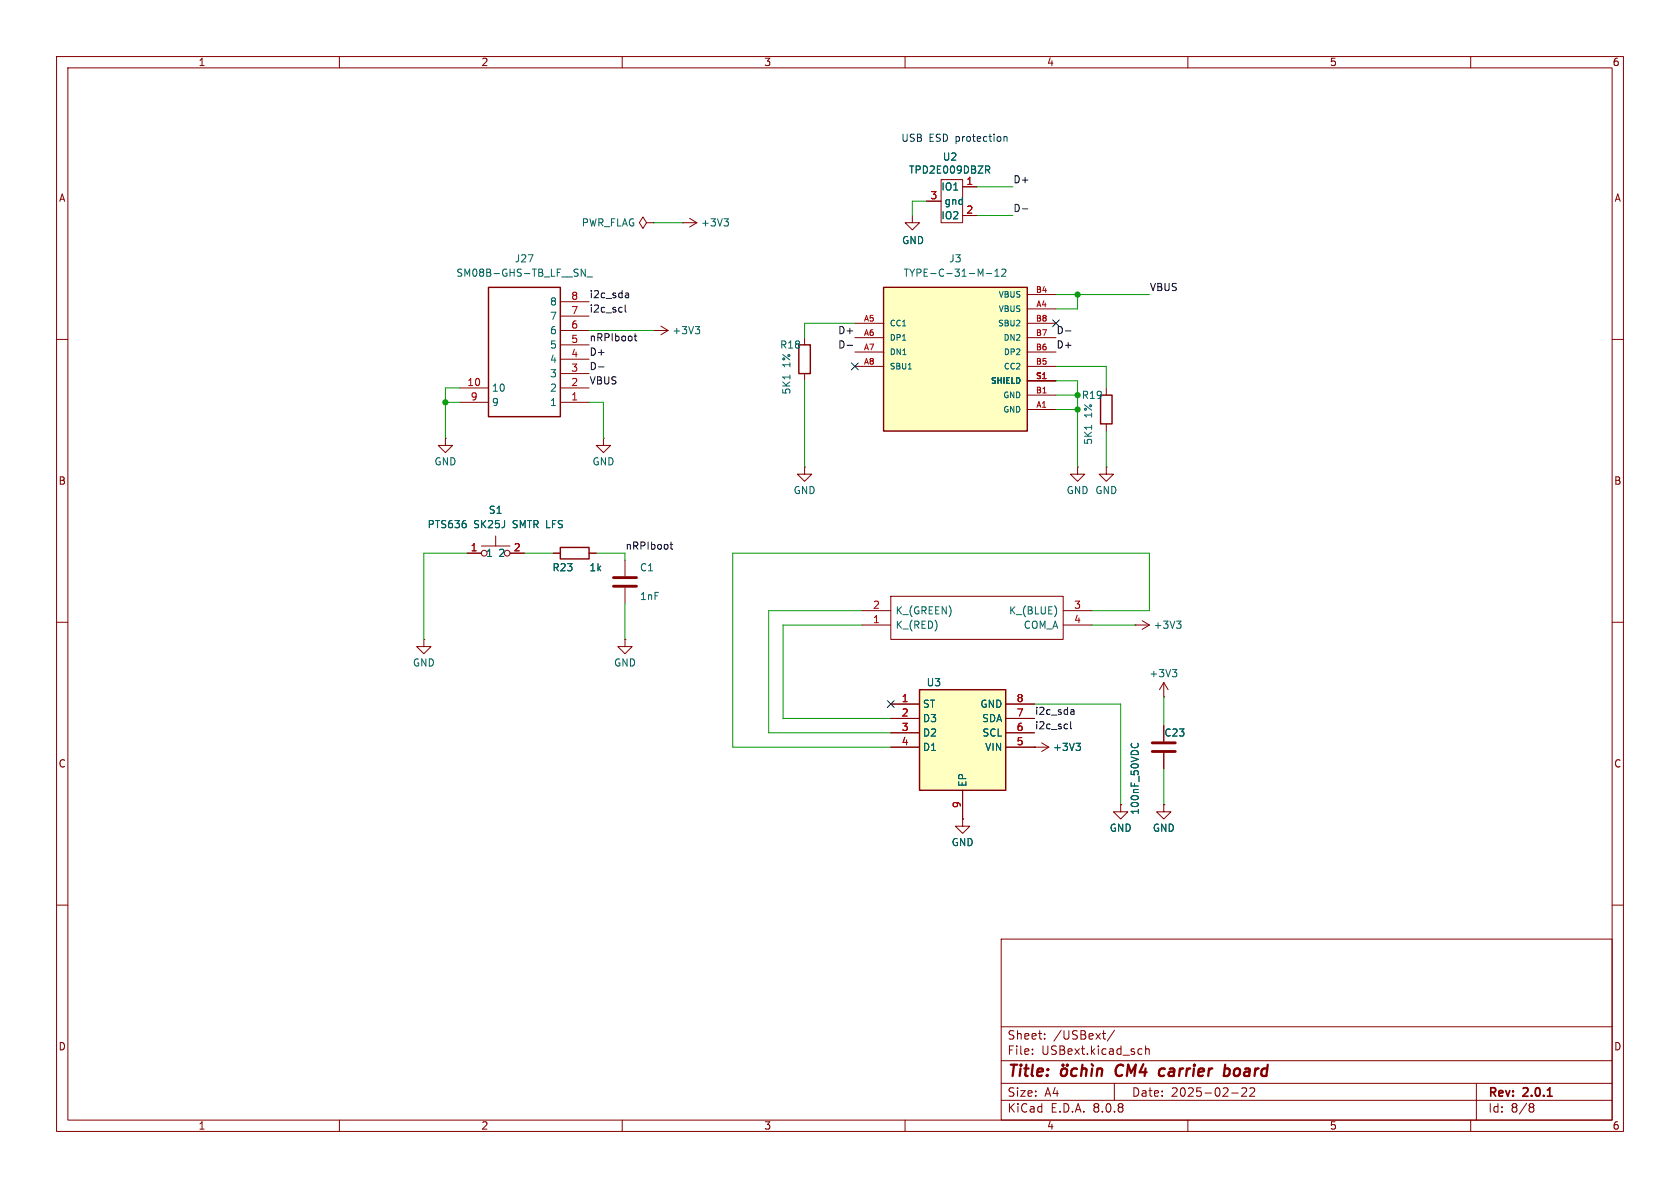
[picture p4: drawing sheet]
<svg xmlns="http://www.w3.org/2000/svg" width="297mm" height="210mm" viewBox="0 0 297 210" stroke-linecap="round" stroke-linejoin="round" font-family="sans-serif">
<g fill="none" stroke="#840000" stroke-width=".18">
<path d="M10 10h277v190h-277zM12 12h273v186h-273zM60 10v2M110 10v2M160 10v2M210 10v2M260 10v2M10 60h2M106.7 77.5v1.2h-1.3l1.3 1.3 1.2-1.3h-1.2M106.7 77.5h.1M195.6 68.6v1.3M195.6 74.9v1.3"/>
<path d="M285 60h2M97.8 97.8h1.3M104.1 97.8h1.3M190.5 82.6v1.2h1.3l-1.3 1.3-1.3-1.3h1.3M190.5 82.6h.1M10 110h2M285 110h2M10 160h2M177 166h108v32h-108zM285 160h2M60 198v2M110 198v2"/>
<path d="M160 198v2M177 194.5h108M177 191.5h108M177 187.5h108M177 181.5h108M182.5 186.3v.1M182.5 185.5v.1M184.7 183.6v.1M184.7 182.8v.1M194.9 182.7h.6M195.2 183.6l.3 .1M197 191.5v3"/>
<path d="M197 182.1l-1.3 2M201.5 185.4l.4 .1M201.9 186.3l-.4 .1M202.5 185.5l.2-.1 .4 .1 .1 .9M202.5 184.9v1.5M210 198v2M217.7 193.2h1.2M219.5 192.4l.6-.1 .2 .1 .1 .3-.9 1.1h.9M221 192.4l.5-.1 .2 .1 .1 .3-.9 1.1h.9M260 198v2M261 191.5v6.5M270.6 195.1l.4 .1 .2 .2-.3 .3"/>
<path d="M270.6 195.7h.3M270.9 195.7l.2 .2 .1 .4-.2 .2-.4 .1"/>
</g>
<path d="M273.6 193.8h.8" fill="none" stroke="#840000" stroke-width=".3"/>
<g fill="none" stroke="#840000" stroke-width=".4">
<path d="M187.7 189.1a.52 .52 0 0 1 .6-.2 .52 .52 0 0 1 .4 .4l-.1 .5a.55 .55 0 0 1-.5 .4 .55 .55 0 0 1-.6-.4zM187.9 188.2l.1 .1-.1 .1M187.9 188.2l-.1 .1 .1 .1M187.9 188.2v.2M188.7 188.2l-.1 .1 .1 .1M188.7 188.2l.1 .1-.1 .1M188.7 188.2v.2M190.4 189a.66 .66 0 0 0-1 .3l-.1 .5 .2 .3 .2 .1 .6-.1M191.3 189.1a.49 .49 0 0 1 .8 .1l-.1 1M191.4 188.2l-.3 2M193 188.1l.2 .3M193.1 188.9l-.2 1.3"/>
<path d="M194 189.1a.49 .49 0 0 1 .9 .1l-.2 1M194 188.9l-.1 1.3M197.5 188.5a1.27 1.27 0 0 0 0 1.6M205 190.1l.2 .1 .6-.1M205.9 189a.66 .66 0 0 0-1 .3M216.5 189l.2-.1 .6 .1 .1 .3-.1 .5a.66 .66 0 0 1-.9 .3M216.6 188.2l-.3 2"/>
</g>
<path d="M194.6 69.9h2v5h-2zM99.1 96.8h5v2h-5z" fill="none" stroke="#840000" stroke-width=".25"/>
<path d="M193 75.2v.7" fill="none" stroke="#006464" stroke-width=".18"/>
<path d="M162.6 121.9h15.2v17.8h-15.2z" fill="#ffffc2"/>
<path d="M162.6 121.9h15.2v17.8h-15.2z" fill="none" stroke="#840000" stroke-width=".25"/>
<path d="M157.5 124.5h5.1M157.5 127h5.1M157.5 129.5h5.1M157.5 132.1h5.1M170.2 139.7v5.1M177.8 124.5h5.1M177.8 127h5.1M177.8 129.5h5.1M177.8 132.1h5.1M170.2 144.8v1.3h1.2l-1.2 1.2-1.3-1.2h1.3M170.2 144.8h.1" fill="none" stroke="#840000" stroke-width=".18"/>
<path d="M156.2 50.8h25.4v25.4h-25.4z" fill="#ffffc2"/>
<path d="M86.4 50.8h12.7v22.9h-12.7zM156.2 50.8h25.4v25.4h-25.4zM141.2 61h2.1v5h-2.1z" fill="none" stroke="#840000" stroke-width=".25"/>
<g fill="none" stroke="#840000" stroke-width=".18">
<path d="M114.3 39.4l-.6-1-.7 1 .7 1 .6-1h1.3M115.6 39.4h.1M120.6 39.4h.1M120.6 39.4h2.6M121.9 38.6l1.3 .8M123.2 39.4l-1.3 .7M161.3 38.1v1.3h1.3l-1.3 1.2-1.3-1.2h1.3M163.8 35.6h2.6M166.4 31.8h3.8v7.6h-3.8zM170.2 33h2.5M170.2 38.1h2.5M99.1 58.4h5"/>
<path d="M99.1 55.9h5M99.1 53.3h5M115.6 58.4h.1M115.6 58.4h2.5M116.8 57.7l1.3 .7M118.1 58.4l-1.3 .8M142.2 59.7v1.3M151.1 57.2h5.1M151.1 59.7h5.1M181.6 54.6h5.1M181.6 57.2h5.1M181.6 59.7h5.1"/>
<path d="M181.6 52.1h5.1M78.7 77.5v1.2h1.3l-1.3 1.3-1.2-1.3h1.2M78.7 77.5h.1M81.3 71.1h5.1M81.3 68.6h5.1M99.1 71.1h5M99.1 68.6h5M99.1 66h5M99.1 63.5h5M99.1 61h5M142.2 66v1.3M151.1 62.2h5.1"/>
<path d="M151.1 64.8h5.1M181.6 72.4h5.1M181.6 62.2h5.1M181.6 64.8h5.1M181.6 69.9h5.1M181.6 67.3h5.1M82.5 97.8h2.6M85.1 96.5h5.1M87.6 94.7v1.8M90.2 97.8h2.5M97.8 97.8h1.3M104.1 97.8h1.3"/>
<path d="M110.5 99.1v2.8M142.2 82.6v1.2h1.3l-1.3 1.3-1.2-1.3h1.2M142.2 82.6h.1M195.6 82.6v1.2h1.2l-1.2 1.3-1.3-1.3h1.3M195.6 82.6h.1M74.9 113v1.3h-1.2l1.2 1.3 1.3-1.3h-1.3M74.9 113h.1M110.5 113v1.3h-1.3l1.3 1.3 1.3-1.3h-1.3M110.5 113h.1M110.5 103.9v2.8M152.4 110.5h5.1M152.4 108h5.1"/>
<path d="M157.5 105.4h30.5v7.6h-30.5zM188 110.5h5M188 108h5M200.7 110.5h.1M200.7 110.5h2.5M201.9 109.7l1.3 .8M203.2 110.5l-1.3 .8M157.5 132.1h5.1M157.5 124.5h5.1M157.5 127h5.1M157.5 129.5h5.1M170.2 139.7v5.1"/>
<path d="M177.8 132.1h7.6M177.8 124.5h5.1M177.8 127h5.1M177.8 129.5h5.1M182.9 132.1h.1M184.1 131.3l1.3 .8M185.4 132.1l-1.3 .7M205.7 123.2h.1M205.7 120.7l-.7 1.2M205.7 120.7v2.5M205.7 128.3v2.8M205.7 133.1v2.8"/>
<path d="M205.7 120.7l.8 1.2M170.2 144.8h.1M198.1 142.2v1.3h1.3l-1.3 1.3-1.3-1.3h1.3M198.1 142.2h.1M205.7 142.2v1.3h1.3l-1.3 1.3-1.2-1.3h1.2M205.7 142.2h.1"/>
<circle cx="85.6" cy="97.8" r=".51"/>
<circle cx="89.7" cy="97.8" r=".51"/>
</g>
<g fill="none" stroke="#006464" stroke-width=".18">
<path d="M128 38.7h.8l-.4 .5M128.5 39.2l.3 .2v.3l-.3 .2M174.2 29.3h.5l.3 .3-.1 .3-.7 .1M174.5 30l.5 .6M103.5 47.6v1.2l-.8-1.2v1.2M103.8 49h.9M122.9 57.7h.8l-.4 .5M123.5 58.2l.2 .3v.3l-.2 .2M174.4 48.4h1M175.9 48.8h.7M175.9 47.9l.4-.3v1.2M177.1 47.7l.5-.1 .2 .3-.8 .9h.8"/>
<path d="M139.6 66.3v.7M160.6 65.2h.5M186.7 107.6v.9M207.3 118.4h.7l-.4 .5M207.8 118.9l.2 .2v.3l-.2 .2M208 109.8h.8l-.4 .5M208.5 110.3l.3 .2v.3l-.3 .3M190.2 131.4h.8l-.4 .5M190.8 131.9l.2 .2v.3l-.2 .3M200.1 131.4l-.1 .2v.3M201.1 131.4l.1 .2v.3"/>
</g>
<path d="M108.5 103.6h4M108.5 102.1h4M203.7 132.8h4.1M203.7 131.3h4.1" fill="none" stroke="#840000" stroke-width=".51"/>
<g fill="none" stroke="#0f0f0f" stroke-width=".18">
<path d="M180.7 36.9h1M110.5 53.9v1.1l.2 .2M110.7 51.8l.4 .1v.7M111.1 52.6h-.4M111.1 52.1l-.4 .1M112.1 59.4h.5M112.3 59v1.1l.3 .2M188.4 58.5h.9M105.8 64.9h1M149.8 61h.9M118.5 96.2h.4M118.6 95.8v1.1l.3 .2"/>
<path d="M189.3 127.6v1.1l.2 .1M189.5 125.5h.2l.2 .1v.7M189.9 126.2l-.4 .1M189.9 125.8h-.4"/>
</g>
<path d="M177.5 24.1v.9M177.5 24.3l.2-.2 .3 .1v.8" fill="none" stroke="#0000c2" stroke-width=".18"/>
<g fill="none" stroke="#009600" stroke-width=".18">
<path d="M115.6 39.4h5M163.8 35.6h-2.5v2.5M172.7 38.1h6.4M172.7 33h6.4M104.1 58.4h11.5M151.1 57.2h-8.9v2.5M186.7 52.1h16.5M190.5 52.1v2.5h-3.8M78.7 71.1h2.6M81.3 68.6h-2.6v8.9M104.1 71.1h2.6v6.4M142.2 67.3v15.3"/>
<path d="M186.7 67.3h3.8v15.3M186.7 64.8h8.9v3.8M186.7 69.9h3.8M186.7 72.4h3.8M195.6 76.2v6.4M82.5 97.8h-7.6v15.2M92.7 97.8h5.1M105.4 97.8h5.1v1.3M110.5 106.7v6.3M152.4 108h-16.5v21.5h21.6M152.4 110.5h-14v16.5h19.1M193 108h10.2v-10.2h-73.7v34.3h28"/>
<path d="M193 110.5h7.7M182.9 124.5h15.2v17.7M205.7 123.2v5.1M205.7 135.9v6.3"/>
</g>
<path d="M186.1 56.5l1.2 1.3M187.3 56.5l-1.2 1.3M150.5 64.2l1.2 1.2M151.7 64.2l-1.2 1.2M156.9 123.9l1.2 1.2M158.1 123.9l-1.2 1.2" fill="none" stroke="#000084" stroke-width=".18"/>
<g fill="#009600" stroke="#009600" stroke-width=".18">
<circle cx="190.5" cy="72.4" r=".46"/>
<circle cx="190.5" cy="69.9" r=".46"/>
<circle cx="190.5" cy="52.1" r=".46"/>
<circle cx="78.7" cy="71.1" r=".46"/>
</g>
<g font-size="2.8" fill="#840000">
<text x="178" y="190.9">Title:</text>
<text x="198.1" y="190.9">CM4</text>
<text x="206.6" y="190.9">carrier</text>
<text x="218.8" y="190.9">board</text>
</g>
<g font-size="2.1" fill="#840000">
<text x="178" y="184">Sheet:</text>
<text x="186.2" y="184">/USBext/</text>
<text x="178" y="186.7">File:</text>
<text x="184.1" y="186.7">USBext.kicad_sch</text>
<text x="178" y="196.9">KiCad</text>
<text x="178" y="194.1">Size:</text>
<text x="184.7" y="194.1">A4</text>
<text x="185.7" y="196.9">E.D.A.</text>
<text x="193.3" y="196.9">8.0.8</text>
<text x="200" y="194.1">Date:</text>
<text x="207" y="194.1">2025-02-22</text>
<text x="263" y="194.3">Rev:</text>
<text x="263" y="196.9">Id:</text>
<text x="267.1" y="196.9">8/8</text>
<text x="269.4" y="194.3">2.0.1</text>
</g>
<g font-size="1.8" fill="#840000">
<text x="35" y="11.9">1</text>
<text x="85" y="11.9">2</text>
<text x="135" y="11.9">3</text>
<text x="185" y="11.9">4</text>
<text x="235" y="11.9">5</text>
<text x="285" y="11.9">6</text>
<text x="10.3" y="35.9">A</text>
<text x="285.3" y="35.9">A</text>
<text x="10.3" y="85.9">B</text>
<text x="285.3" y="85.9">B</text>
<text x="10.3" y="135.9">C</text>
<text x="285.3" y="135.9">C</text>
<text x="10.3" y="185.9">D</text>
<text x="285.3" y="185.9">D</text>
<text x="35" y="199.9">1</text>
<text x="85" y="199.9">2</text>
<text x="135" y="199.9">3</text>
<text x="185" y="199.9">4</text>
<text x="235" y="199.9">5</text>
<text x="285" y="199.9">6</text>
</g>
<g font-size="1.8" fill="#0000c2">
<text x="159.2" y="25.2">USB</text>
<text x="164.2" y="25.2">ESD protection</text>
</g>
<g font-size="1.8" fill="#006464">
<text x="166.6" y="28.6">U2</text>
<text x="160.6" y="30.9">TPD2E009DBZR</text>
<text x="166.3" y="33.9">IO1</text>
<text x="102.7" y="40.2">PWR_FLAG</text>
<text x="123.8" y="40.2">+3V3</text>
<text x="166.3" y="39">IO2</text>
<text x="166.9" y="36.4">gnd</text>
<text x="90.9" y="46.6">J27</text>
<text x="159.4" y="43.4">GND</text>
<text x="167.7" y="46.6">J3</text>
<text x="80.6" y="49.1">SM08B-GHS-TB_LF__SN_</text>
<text x="159.6" y="49.1">TYPE-C-31-M-12</text>
<text x="97.1" y="59.3">6</text>
<text x="97.1" y="56.7">7</text>
<text x="97.1" y="54.2">8</text>
<text x="118.8" y="59.3">+3V3</text>
<text x="97.1" y="64.4">4</text>
<text x="97.1" y="61.8">5</text>
<text x="137.8" y="61.8">R18</text>
<text x="139.9" y="65" transform="rotate(-90 139.9 65)">1%</text>
<text x="86.9" y="69.4">10</text>
<text x="86.9" y="72">9</text>
<text x="97.1" y="72">1</text>
<text x="97.1" y="69.4">2</text>
<text x="97.1" y="66.9">3</text>
<text x="139.9" y="69.8" transform="rotate(-90 139.9 69.8)">5K1</text>
<text x="191.1" y="70.7">R19</text>
<text x="193.3" y="73.9" transform="rotate(-90 193.3 73.9)">1%</text>
<text x="76.7" y="82.5">GND</text>
<text x="104.6" y="82.5">GND</text>
<text x="193.3" y="78.7" transform="rotate(-90 193.3 78.7)">5K1</text>
<text x="140.2" y="87.5">GND</text>
<text x="188.5" y="87.5">GND GND</text>
<text x="75.5" y="93.6">PTS636</text>
<text x="83.7" y="93.6">SK25J</text>
<text x="86.3" y="91">S1</text>
<text x="90.8" y="93.6">SMTR LFS</text>
<text x="85.9" y="98.7">1</text>
<text x="88" y="98.7">2</text>
<text x="97.6" y="101.2">R23</text>
<text x="104.1" y="101.2">1k</text>
<text x="113" y="101.2">C1</text>
<text x="113" y="106.3">1nF</text>
<text x="158.2" y="111.4">K_(RED)</text>
<text x="158.2" y="108.8">K_(GREEN)</text>
<text x="178.3" y="108.8">K_(BLUE)</text>
<text x="180.9" y="111.4">COM_A</text>
<text x="203.8" y="111.4">+3V3</text>
<text x="72.9" y="118">GND</text>
<text x="108.5" y="118">GND</text>
<text x="203.1" y="119.9">+3V3</text>
<text x="163.1" y="125.3">ST</text>
<text x="163.7" y="121.5">U3</text>
<text x="173.2" y="125.3">GND</text>
<text x="163.1" y="127.9">D3</text>
<text x="163.1" y="130.4">D2</text>
<text x="173.5" y="127.9">SDA</text>
<text x="173.6" y="130.4">SCL</text>
<text x="205.7" y="130.4">C23</text>
<text x="163.1" y="132.9">D1</text>
<text x="174.1" y="132.9">VIN</text>
<text x="186.1" y="132.9">+3V3</text>
<text x="171" y="139.2" transform="rotate(-90 171 139.2)">EP</text>
<text x="168.1" y="149.8">GND</text>
<text x="196.1" y="147.2">GND</text>
<text x="201.5" y="144.1" transform="rotate(-90 201.5 144.1)">100nF_50VDC</text>
<text x="203.7" y="147.2">GND</text>
</g>
<g font-size="1.8" fill="#a90000">
<text x="164.4" y="35.3">3</text>
<text x="170.7" y="32.8">1</text>
<text x="170.7" y="37.8">2</text>
<text x="100.9" y="53.1">8</text>
<text x="100.9" y="58.2">6</text>
<text x="100.9" y="55.6">7</text>
<text x="100.9" y="65.8">3</text>
<text x="100.9" y="63.2">4</text>
<text x="100.9" y="60.7">5</text>
<text x="82.5" y="68.3">10</text>
<text x="83.1" y="70.9">9</text>
<text x="100.9" y="70.9">1</text>
<text x="100.9" y="68.3">2</text>
<text x="83.1" y="97.5">1</text>
<text x="90.7" y="97.5">2</text>
<text x="154.2" y="107.7">2</text>
<text x="189.8" y="107.7">3</text>
<text x="154.2" y="110.2">1</text>
<text x="189.8" y="110.2">4</text>
<text x="159.3" y="124.2">1</text>
<text x="179.6" y="124.2">8</text>
<text x="159.3" y="126.7">2</text>
<text x="159.3" y="129.3">3</text>
<text x="159.3" y="131.8">4</text>
<text x="179.6" y="131.8">5</text>
<text x="179.6" y="129.3">6</text>
<text x="179.6" y="126.7">7</text>
<text x="169.9" y="142.9" transform="rotate(-90 169.9 142.9)">9</text>
</g>
<g font-size="1.8" fill="#0f0f0f">
<text x="179.1" y="32.5">D+</text>
<text x="179.1" y="37.6">D-</text>
<text x="104.1" y="52.8">i2c_sda</text>
<text x="203.2" y="51.5">VBUS</text>
<text x="104.1" y="55.3">i2c_scl</text>
<text x="148.1" y="59.2">D+</text>
<text x="186.7" y="59.2">D-</text>
<text x="104.1" y="60.4">nRPIboot</text>
<text x="104.1" y="63">D+</text>
<text x="104.1" y="65.5">D-</text>
<text x="148.1" y="61.7">D-</text>
<text x="186.7" y="61.7">D+</text>
<text x="104.1" y="68">VBUS</text>
<text x="110.5" y="97.3">nRPIboot</text>
<text x="182.9" y="126.5">i2c_sda</text>
<text x="182.9" y="129">i2c_scl</text>
</g>
<g font-size="1.4" fill="#006464">
<text x="176.4" y="52.8">VBUS</text>
<text x="157.2" y="57.9">CC1</text>
<text x="176.3" y="57.9">SBU2</text>
<text x="176.4" y="55.3">VBUS</text>
<text x="157.2" y="60.4">DP1</text>
<text x="157.2" y="63">DN1</text>
<text x="157.2" y="65.5">SBU1</text>
<text x="177.3" y="60.4">DN2</text>
<text x="177.3" y="65.5">CC2</text>
<text x="177.3" y="63">DP2</text>
<text x="175.1" y="68">SHIELD</text>
<text x="177.2" y="70.6">GND</text>
<text x="177.2" y="73.1">GND</text>
</g>
<g font-size="1.4" fill="#a90000">
<text x="183" y="51.8">B4</text>
<text x="152.6" y="56.9">A5</text>
<text x="152.6" y="59.4">A6</text>
<text x="183" y="59.4">B7</text>
<text x="183" y="56.9">B8</text>
<text x="183.1" y="54.4">A4</text>
<text x="152.6" y="62">A7</text>
<text x="152.6" y="64.5">A8</text>
<text x="183" y="64.5">B5</text>
<text x="183" y="62">B6</text>
<text x="183" y="69.6">B1</text>
<text x="183.1" y="67.1">S1</text>
<text x="183.1" y="72.1">A1</text>
</g>
</svg>
